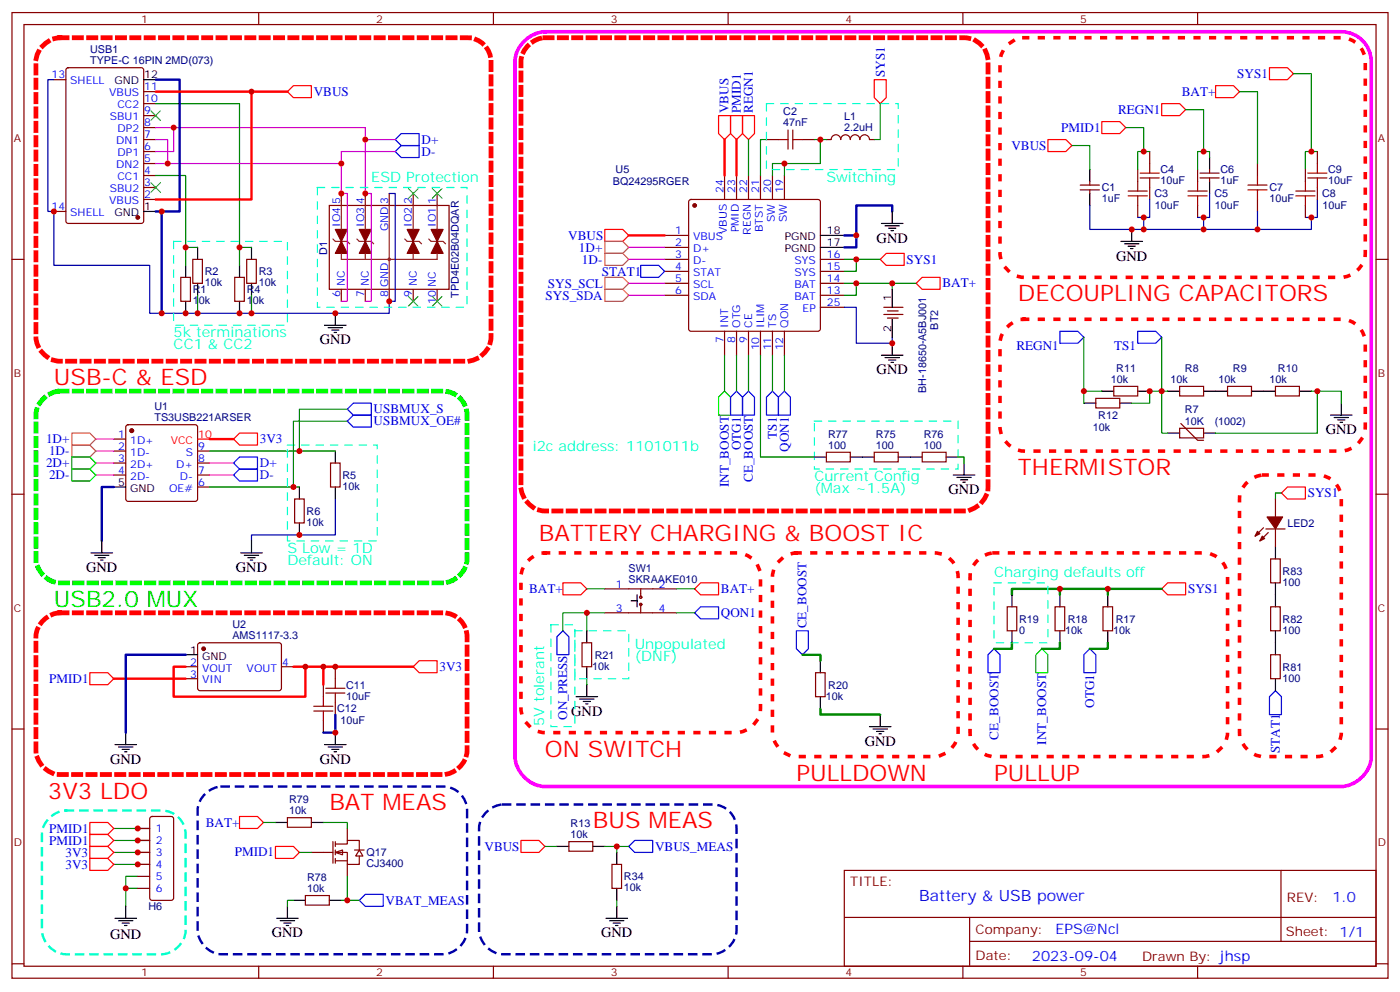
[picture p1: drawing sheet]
<svg xmlns="http://www.w3.org/2000/svg" width="412mm" height="292mm" viewBox="0 0 412 292" stroke-linecap="round" stroke-linejoin="round" font-family="sans-serif">
<g fill="none" stroke="#870000" stroke-width=".35">
<path d="M3.5 3.7h405.4v284.3h-405.4zM7.1 7.2h398.2v277.3h-398.2zM76.2 3.7v3.5M145.3 3.7v3.5M214.5 3.7v3.5M283.6 3.7v3.5M352.8 3.7v3.5M15.9 23.5h3.5M19.6 20.1l.5-.2h21.5l.7 .5v44.7l-.4 .6-21.8 .1-.6-.5-.1-44.7zM42.3 37.6h3.6M42.3 34h3.6M42.3 30.5h3.6"/>
<path d="M42.3 27h3.6M42.3 58.7h3.6M42.3 55.2h3.6M42.3 51.7h3.6M42.3 48.2h3.6M42.3 44.6h3.6M42.3 41.1h3.6M100.5 57v3.5M107.6 57v3.5M114.7 57v3.5M121.7 57v3.5M128.8 57v3.5"/>
<path d="M203.1 58.9l.5-.2h37.3l.5 .2 .3 .5v37.4l-.3 .5-.5 .2h-37.3l-.5-.2-.3-.5v-37.4zM213.4 51.7v7M217 51.7v7M220.5 51.7v7M224 51.7v7M225.8 41.1h3.5M227.5 51.7v7M231.1 51.7v7M236.4 41.1h3.5M243.4 41.1h1.4a1.41 1.41 0 0 1 1.4-1.4 1.41 1.41 0 0 1 1.4 1.4 1.41 1.41 0 0 1 1.5-1.4 1.41 1.41 0 0 1 1.4 1.4 1.41 1.41 0 0 1 1.4-1.4 1.41 1.41 0 0 1 1.4 1.4 1.41 1.41 0 0 1 1.4-1.4 1.41 1.41 0 0 1 1.4 1.4h1.4M318.2 55.9h5.6M318.2 54.5h5.6"/>
<path d="M321 53.4v1.1M321 55.9v1.1M335.1 49.9v3.5M338.7 44.6v3.6M338.7 55.2v3.5M352.8 49.9v3.5M353.5 52.4h5.6M353.5 51h5.6M356.3 49.9v1.1M356.3 52.4v1M370.4 48.2v3.5M370.4 58.7v3.6"/>
<path d="M384.5 49.9v3.5M388.1 44.6v3.6M388.1 55.2v3.5M3.5 76.4h3.6M15.9 62.3h3.5M56.8 76.4h2.8v7h-2.8zM72.7 76.4h2.8v7h-2.8zM97 60.5h35.3v24.7h-35.3zM195.8 76.4h7M195.8 69.3h7M195.8 72.8h7M195.8 79.9h7"/>
<path d="M241.7 76.4h7M241.7 79.9h7M335.1 60.5v3.5M352.8 60.5v3.5M384.5 60.5v3.5M405.3 76.4h3.6M53.3 81.7h2.8v7h-2.8zM69.1 81.7h2.9v7h-2.9zM100.5 85.2v3.5M107.6 85.2v3.5M114.7 85.2v3.5M121.7 85.2v3.5"/>
<path d="M128.8 85.2v3.5M195.8 83.4h7M195.8 87h7M213.4 97.5v7.1M217 97.5v7.1M220.5 97.5v7.1M224 97.5v7.1M227.5 97.5v7.1M231.1 97.5v7.1M241.7 83.4h7M241.7 87h7M241.7 90.5h7"/>
<path d="M260.3 90.5h5.7M260.3 92.6h5.7M261.4 91.5h3.2M261.4 93.7h3.2M322.8 117.3h7v2.8h-7zM328.1 113.8h7v2.8h-7zM347.5 113.8h7v2.8h-7zM361.6 113.8h7.1v2.8h-7.1zM375.7 113.8h7.1v2.8h-7.1zM33.5 129.3h3.5M33.5 132.8h3.5M33.5 136.3h3.5"/>
<path d="M33.5 139.9h3.5M37.3 125.3l.4-.2h19.8l.5 .2 .2 .5v21.1l-.2 .5-.5 .2h-19.8l-.5-.2-.2-.5v-21.1zM58.2 132.8h3.5M58.2 136.3h3.5M58.2 139.9h3.5M97.4 136.3h2.8v7.1h-2.8zM243.4 133.2h7.1v2.8h-7.1zM257.5 133.2h7.1v2.8h-7.1zM271.6 133.2h7.1v2.8h-7.1zM347.5 126.1h7v2.8h-7zM347.8 124.7l5 4.9h1.7M3.5 145.5h3.6"/>
<path d="M58.2 143.4h3.5M86.8 146.9h2.8v7.1h-2.8zM405.3 145.5h3.6M178.2 173.4h21.1M188.7 173.4v2.5M188.7 178v2.4M296.7 178.7h2.8v7h-2.8zM310.8 178.7h2.8v7h-2.8zM324.9 178.7h2.8v7h-2.8zM54.7 196.3h3.5M54.7 199.8h3.5M58.4 189.5l.5-.2h23.6l.4 .7-.1 12.9-.6 .5-23.6-.1-.4-.6v-12.7z"/>
<path d="M82.9 196.3h3.5M98.8 196.3v3.5M171.4 189.3h2.9v7h-2.9zM178.2 180.4h21.1M240.2 198.1h2.9v7h-2.9zM3.5 214.7h3.6M95.2 201.6v3.5M95.2 212.2v3.5M98.8 206.9v3.5M405.3 214.7h3.6M167.6 247.8h7v2.8h-7zM180.3 254.5h2.8v7.1h-2.8z"/>
<path d="M248.7 256.3h156.6v28.2h-156.6zM377.3 256.3v20.9M248.7 270.1h156.5M285.6 277.2h119.6M285.6 270.1v14.2M3.5 283.8h3.6M76.2 284.5v3.5M145.3 284.5v3.5M214.5 284.5v3.5M283.6 284.5v3.5M352.8 284.5v3.5M405.3 283.8h3.6"/>
<circle cx="188.7" cy="178" r=".35"/>
<circle cx="188.7" cy="175.9" r=".35"/>
</g>
<g fill="#870000" stroke="#870000" stroke-width=".35">
<path d="M127 67.6h3.5l-1.7 3.5z"/>
<path d="M128.8 71.1l1.7 3.5h-3.5z"/>
<path d="M119.9 67.6h3.6l-1.8 3.5z"/>
<path d="M121.7 71.1l1.8 3.5h-3.6z"/>
<path d="M105.8 67.6h3.6l-1.8 3.5z"/>
<path d="M107.6 71.1l1.8 3.5h-3.6z"/>
<path d="M98.8 67.6h3.5l-1.8 3.5z"/>
<path d="M100.5 71.1l1.8 3.5h-3.5z"/>
<circle cx="204.6" cy="60.5" r=".53"/>
<circle cx="60" cy="191" r=".53"/>
<circle cx="40.6" cy="64" r=".53"/>
<circle cx="38.8" cy="126.8" r=".53"/>
</g>
<g fill="none" stroke="#000" stroke-width=".35">
<path d="M42.3 23.5h3.6M321 49.9v3.5M321 57v3.5M356.3 46.4v3.5M356.3 53.4v3.6M42.3 62.3h3.6M54.7 78.1v3.6M58.2 72.8v3.6M70.6 78.1v3.6M74.1 72.8v3.6M241.7 72.8h7M241.7 69.3h7"/>
<path d="M259.6 65.8h6.4M260.7 66.5h4.2M261.8 67.2h2.1M262.5 67.9h.7M262.8 62.3v3.5M330.2 71.1h6.3M331.3 71.8h4.2M332.3 72.5h2.1M333 73.2h.7M333.4 67.6v3.5M54.7 88.7v3.6M58.2 83.4v3.6"/>
<path d="M70.6 88.7v3.6M74.1 83.4v3.6M95.6 95.8h6.4M96.7 96.5h4.2M97.7 97.2h2.1M98.4 97.9h.7M98.8 92.3v3.5M262.8 85.2v5.3M262.8 94v5.3M259.6 104.6h6.4M260.7 105.3h4.2M261.8 106h2.1"/>
<path d="M262.5 106.7h.7M262.8 101.1v3.5M319.3 118.7h3.5M324.6 115.2h3.5M329.8 118.7h3.6M335.1 115.2h3.6M344 115.2h3.5M354.5 115.2h7.1M368.7 115.2h7M382.8 115.2h3.5M395.1 118.7v3.5M98.8 132.8v3.5"/>
<path d="M239.9 134.6h3.5M250.5 134.6h7M264.6 134.6h7M278.7 134.6h3.5M280.8 139.9h6.4M284 136.3v3.6M344 127.5h3.5M354.5 127.5h3.6M391.9 122.2h6.4M393 122.9h4.2M394.1 123.6h2.1M394.8 124.4h.7"/>
<path d="M30 159.3v3.5M33.5 143.4h3.5M74.1 159.3v3.5M88.2 143.4v3.5M88.2 154v3.5M98.8 143.4v3.5M281.9 140.6h4.2M282.9 141.3h2.1M283.6 142h.7M26.8 162.8h6.4M27.9 163.5h4.2M28.9 164.2h2.1"/>
<path d="M29.6 164.9h.7M70.9 162.8h6.4M72 163.5h4.2M73 164.2h2.1M73.7 164.9h.7M185.9 176.9h1.8M187.7 175.2v3.5M298.1 175.2v3.5M312.2 175.2v3.5M326.3 175.2v3.5M54.7 192.8h3.5M172.9 185.7v3.6"/>
<path d="M172.9 196.3v3.5M241.7 194.6v3.5M298.1 185.7v3.6M312.2 185.7v3.6M326.3 185.7v3.6M33.9 219.3h6.3M34.9 220h4.3M37 215.7v3.6M95.6 219.3h6.4M96.7 220h4.2M98.8 215.7v3.6M169.7 205.1h6.3"/>
<path d="M170.7 205.8h4.3M171.8 206.6h2.1M172.5 207.3h.7M172.9 201.6v3.5M241.7 205.1v3.6M256.1 214h6.4M257.2 214.7h4.2M258.2 215.4h2.1M258.9 216.1h.7M259.3 210.4v3.6M36 220.7h2.1M36.7 221.4h.7"/>
<path d="M97.7 220.7h2.1M98.4 221.4h.7M164 249.2h3.6M174.6 249.2h3.6M181.7 251v3.5M178.5 270.4h6.4M179.6 271.1h4.2M180.6 271.8h2.1M181.3 272.5h.7M181.7 261.6v3.5M181.7 266.9v3.5"/>
</g>
<g fill="none" stroke="#f00" stroke-width=".35">
<path d="M373.9 19.9h5.3l1.8 1.8-1.8 1.8h-5.3zM86.4 25.2h5.3v3.6h-5.3l-1.7-1.8zM211.7 34h3.5v5.3l-1.8 1.8-1.7-1.8zM215.2 34h3.5v5.3l-1.7 1.8-1.8-1.8zM218.7 34h3.5v5.3l-1.7 1.8-1.8-1.8zM257.5 23.5h3.6v5.3l-1.8 1.7-1.8-1.7zM324.6 35.8h5.2l1.8 1.8-1.8 1.7h-5.2zM342.2 30.5h5.3l1.7 1.8-1.7 1.7h-5.3zM358.1 25.2h5.3l1.7 1.8-1.7 1.8h-5.3zM308.7 41.1h5.3l1.7 1.8-1.7 1.7h-5.3zM178.2 67.6h5.2l1.8 1.7-1.8 1.8h-5.2zM259.3 76.4l1.8-1.8h5.2v3.5h-5.2z"/>
<path d="M269.9 83.4l1.7-1.7h5.3v3.5h-5.3zM58.2 129.3h3.5M68.8 129.3l1.8-1.8h5.2v3.6h-5.2zM165.8 171.6h5.3l1.8 1.8-1.8 1.8h-5.3zM204.6 173.4l1.8-1.8h5.3v3.6h-5.3zM342.2 173.4l1.8-1.8h5.2v3.6h-5.2zM26.5 198.1h5.2l1.8 1.7-1.8 1.8h-5.2zM121.7 196.3l1.8-1.7h5.3v3.5h-5.3zM153.5 247.5h5.2l1.8 1.7-1.8 1.8h-5.2z"/>
</g>
<g fill="none" stroke="#8c2424" stroke-width=".35">
<path d="M98.1 70.4l.7 .7h3.5l.7 .7M100.5 74.6v1.8h28.3v-1.8M100.5 60.5v7.1M105.1 70.4l.7 .7h3.6l.7 .7M107.6 60.5v7.1M107.6 74.6v1.8M114.7 60.5v24.7M119.2 70.4l.7 .7h3.6l.7 .7M121.7 60.5v7.1M121.7 74.6v1.8M126.3 70.4l.7 .7h3.5l.7 .7M128.8 60.5v7.1"/>
<circle cx="114.7" cy="76.4" r=".35"/>
</g>
<g fill="none" stroke="#c0c" stroke-width=".35">
<path d="M45.9 37.6h5.3v7h-5.3M51.2 37.6h56.4v19.4h1.8v31.7h-1.8M45.9 41.1h3.5v7.1h-3.5M49.4 48.2h51.1v8.8h1.8v31.7h-1.8M107.6 41.1h8.8M116.4 44.6h-15.9v3.6M185.2 72.8h10.6M185.2 76.4h10.6M185.2 83.4h10.6M185.2 87h10.6M28.2 136.3h5.3M28.2 139.9h5.3"/>
<path d="M28.2 129.3h5.3M28.2 132.8h5.3M61.7 136.3h7.1M61.7 139.9h7.1"/>
</g>
<path d="M44.4 32.6l2.9 2.9M47.3 32.6l-2.9 2.9M44.4 53.8l2.9 2.8M47.3 53.8l-2.9 2.8M120.3 55.6l2.8 2.8M123.1 55.6l-2.8 2.8M127.4 55.6l2.8 2.8M130.2 55.6l-2.8 2.8M120.3 87.3l2.8 2.8M123.1 87.3l-2.8 2.8M127.4 87.3l2.8 2.8M130.2 87.3l-2.8 2.8" fill="none" stroke="#3c3" stroke-width=".35"/>
<g fill="none" stroke="#008700" stroke-width=".35">
<path d="M45.9 30.5h24.7v42.3M259.3 30.5v10.6h-1.8M331.6 37.6h5.3v7M349.2 32.3h5.3v12.3M365.1 27h5.3v21.2M381 21.7h5.3v22.9M45.9 51.7h8.8v21.1M220.5 41.1v10.6M225.8 41.1h-1.8v10.6M231.1 48.2v3.5M239.9 41.1h1.8v7.1h-14.2v3.5M241.7 41.1h1.7"/>
<path d="M315.7 42.9h5.3v7M338.7 44.6h-3.6v5.3M356.3 46.4v-1.8h-3.5v5.3M388.1 44.6h-3.6v5.3M58.2 72.8h-3.5v5.3M74.1 72.8h-3.5v5.3M248.7 76.4h10.6M252.2 76.4v3.5h-3.5M58.2 87v5.3M74.1 87v5.3M248.7 83.4h14.1v1.8M252.2 83.4v3.6h-3.5"/>
<path d="M262.8 83.4h7.1M319.3 99.3v15.9M342.2 99.3v15.9h-3.5v3.5h-5.3M213.4 104.6v10.6M217 104.6v10.6M220.5 104.6v10.6M224 104.6v30h15.9M227.5 104.6v10.6M231.1 104.6v10.6M324.6 115.2h-5.3v3.5M344 115.2h-1.8v12.3h1.8M386.3 115.2h1.8v12.3h-30"/>
<path d="M388.1 115.2h7v3.5M61.7 132.8h37.1M102.3 124h-15.9v19.4M102.3 120.5h-14.1v12.3M282.2 134.6h1.8v1.7M61.7 143.4h26.5M172.9 173.4h5.3M199.3 173.4h5.3M172.9 180.4h-7.1v5.3M172.9 199.8v1.8M178.2 180.4h-5.3v5.3M199.3 180.4h5.3"/>
<path d="M160.5 249.2h3.5M178.2 249.2h3.5v1.8M181.7 249.2h3.5M181.7 265.1v1.8"/>
</g>
<path d="M15.9 23.5h-1.8v38.8h1.8v15.8h28.2v14.2h70.6v-3.6h1.7v-31.7h-1.7M338.7 58.7v5.3h-3.6M356.3 57v7h-3.5M388.1 58.7v5.3h-3.6M321 60.5v7.1h15.9v-3.6M354.5 64v3.6h-17.6M370.4 62.3v5.3h-15.9M386.3 64v3.6h-15.9M248.7 90.5h3.5v10.6h10.6v-1.8M98.8 146.9v10.6h-24.7v1.8" fill="none" stroke="#009" stroke-width=".35"/>
<path d="M45.9 23.5h7v38.8h-7M47.6 62.3v30M252.2 69.3v3.5h-3.5M262.8 62.3v-1.8h-10.6v8.8h-3.5M33.5 143.4h-3.5v15.9M54.7 192.8h-17.7v22.9M98.8 210.4v5.3h-3.6" fill="none" stroke="#009" stroke-width=".71"/>
<path d="M45.9 27h38.8M74.1 27v31.7h-28.2M213.4 41.1v10.6M217 41.1v10.6M185.2 69.3h10.6M61.7 129.3h7.1M33.5 199.8h21.2M54.7 196.3h-3.5v8.8h38.8v-8.8M86.4 196.3h35.3M95.2 196.3v5.3" fill="none" stroke="#f00" stroke-width=".71"/>
<path d="M225.8 30.5h38.8v19.4h-38.8zM93.5 55.2h44.1v35.3h-44.1zM51.2 71.1h33.5v24.7h-33.5zM84.7 131.1h26.4v28.2h-26.4zM239.9 124h42.3v14.1h-42.3zM292.8 171.6h15.9v17.7h-15.9z" fill="none" stroke="#0ff" stroke-width=".35" stroke-dasharray="2.1 2.1"/>
<g fill="none" stroke="#00f" stroke-width=".35">
<path d="M116.4 44.6l1.8-1.7h5.3v3.5h-5.3zM116.4 41.1l1.8-1.8h5.3v3.6h-5.3zM312.2 97.5h5.3l1.8 1.8-1.8 1.8h-5.3zM335.1 97.5h5.3l1.8 1.8-1.8 1.8h-5.3zM217 115.2l1.7 1.7v5.3h-3.5v-5.3zM220.5 115.2l1.7 1.7v5.3h-3.5v-5.3zM227.5 115.2l1.8 1.7v5.3h-3.5v-5.3zM231.1 115.2l1.7 1.7v5.3h-3.5v-5.3zM68.8 136.3l1.8-1.7h5.2v3.5h-5.2zM68.8 139.9l1.8-1.8h5.2v3.5h-5.2zM102.3 124l1.8-1.8h5.3v3.6h-5.3zM102.3 120.5l1.8-1.8h5.3v3.5h-5.3z"/>
<path d="M165.8 185.7l1.8 1.8v5.3h-3.6v-5.3zM204.6 180.4l1.8-1.7h5.3v3.5h-5.3zM234.6 185.7h3.5v5.3l-1.7 1.8-1.8-1.8zM291 192.8l1.8-1.8 1.8 1.8v5.3h-3.6zM321 191l1.8 1.8v5.3h-3.5v-5.3zM185.2 249.2l1.8-1.7h5.3v3.5h-5.3z"/>
</g>
<path d="M178.2 71.1h5.2l1.8 1.7-1.8 1.8h-5.2zM178.2 74.6h5.2l1.8 1.8-1.8 1.7h-5.2zM178.2 81.7h5.2l1.8 1.7-1.8 1.8h-5.2zM178.2 85.2h5.2l1.8 1.8-1.8 1.7h-5.2zM21.2 127.5h5.3l1.7 1.8-1.7 1.8h-5.3zM21.2 131.1h5.3l1.7 1.7-1.7 1.8h-5.3z" fill="none" stroke="#c90" stroke-width=".35"/>
<path d="M21.2 134.6h5.3l1.7 1.7-1.7 1.8h-5.3zM21.2 138.1h5.3l1.7 1.8-1.7 1.7h-5.3z" fill="none" stroke="#0c0" stroke-width=".35"/>
<path d="M17.6 11.1h120a7.1 7.1 0 0 1 7 7.1v81.1a7.6 7.6 0 0 1-7 7.1h-120a7.6 7.6 0 0 1-7-7.1v-81.1a7.6 7.6 0 0 1 7-7.1M160.5 11.1h123.5a7.1 7.1 0 0 1 7 7.1v125.2a7.6 7.6 0 0 1-7 7.1h-123.5a7.6 7.6 0 0 1-7-7.1v-125.2a7.6 7.6 0 0 1 7-7.1M17.6 180.4h112.9a7.1 7.1 0 0 1 7.1 7.1v33.5a7.6 7.6 0 0 1-7.1 7.1h-112.9a7.6 7.6 0 0 1-7-7.1v-33.5a7.6 7.6 0 0 1 7-7.1" fill="none" stroke="#f00" stroke-width="1.4" stroke-dasharray="2.1 2.1"/>
<path d="M17.6 115.2h112.9a7.1 7.1 0 0 1 7.1 7v42.4a7.6 7.6 0 0 1-7.1 7h-112.9a7.6 7.6 0 0 1-7-7v-42.4a7.6 7.6 0 0 1 7-7" fill="none" stroke="#0f0" stroke-width="1.4" stroke-dasharray="2.1 2.1"/>
<g fill="none" stroke="#a10000" stroke-width=".35">
<path d="M232.1 38.3v5.6M233.5 38.3v5.6M229.3 41.1h2.8M233.5 41.1h2.9M332.3 57.7h5.7M332.3 56.3h5.7M335.1 53.4v2.9M335.1 57.7v2.8M335.8 52.4h5.7M335.8 51h5.7M338.7 48.2v2.8M338.7 52.4v2.8"/>
<path d="M350 57.7h5.6M350 56.3h5.6M352.8 53.4v2.9M352.8 57.7v2.8M367.6 55.9h5.6M367.6 54.5h5.6M370.4 51.7v2.8M370.4 55.9v2.8M381.7 57.7h5.6M381.7 56.3h5.6M384.5 53.4v2.9M384.5 57.7v2.8"/>
<path d="M385.2 52.4h5.7M385.2 51h5.7M388.1 48.2v2.8M388.1 52.4v2.8M98.8 199.8v2.9M92.4 209.4h5.7M92.4 208h5.7M95.2 205.1v2.9M95.2 209.4v2.8M96 204.1h5.6M96 202.7h5.6M98.8 204.1v2.8"/>
</g>
<path d="M213.4 115.2l1.8 1.7v5.3h-3.5v-5.3zM306.9 191l1.8 1.8v5.3h-3.5v-5.3z" fill="none" stroke="#0f0" stroke-width=".35"/>
<path d="M301.6 11.1h93.5a7.1 7.1 0 0 1 7.1 7.1v56.4a7.6 7.6 0 0 1-7.1 7.1h-93.5a7.6 7.6 0 0 1-7-7.1v-56.4a7.6 7.6 0 0 1 7-7.1M301.6 94h93.5a7.1 7.1 0 0 1 7.1 7.1v24.7a7.6 7.6 0 0 1-7.1 7h-93.5a7.6 7.6 0 0 1-7-7v-24.7a7.6 7.6 0 0 1 7-7.1M160.5 162.8h56.5a7.1 7.1 0 0 1 7 7.1v38.8a7.6 7.6 0 0 1-7 7h-56.5a7.6 7.6 0 0 1-7-7v-38.8a7.6 7.6 0 0 1 7-7.1M234.6 162.8h40.6a7.1 7.1 0 0 1 7 7.1v45.8a7.6 7.6 0 0 1-7 7.1h-40.6a7.6 7.6 0 0 1-7.1-7.1v-45.8a7.6 7.6 0 0 1 7.1-7.1M292.8 162.8h61.7a7.1 7.1 0 0 1 7.1 7.1v45.8a7.6 7.6 0 0 1-7.1 7.1h-61.7a7.6 7.6 0 0 1-7-7.1v-45.8a7.6 7.6 0 0 1 7-7.1" fill="none" stroke="#f00" stroke-width="1.1" stroke-dasharray="1.1 3.5"/>
<path d="M312.2 173.4h-14.1v1.8M326.3 173.4h-14.1v1.8M342.2 173.4h-15.9v1.8M236.4 192.8h5.3v1.8M298.1 189.3v1.7h-5.3M312.2 189.3v1.7h-5.3M326.3 189.3v1.7h-5.3M241.7 208.7v1.7h17.6" fill="none" stroke="#008700" stroke-width=".71"/>
<path d="M154.6 11.9a9.1 9.1 0 0 1 5.9-2.6h234.6a8.8 8.8 0 0 1 8.8 8.9v204.6a9.5 9.5 0 0 1-8.8 8.8h-234.6a9.5 9.5 0 0 1-8.8-8.8v-204.6a8.7 8.7 0 0 1 2.9-6.3z" fill="none" stroke="#f0f" stroke-width="1.1"/>
<g fill="#fff" stroke="#870000" stroke-width=".35">
<path d="M98.8 251l2.1-.7v1.4z"/>
<path d="M105.8 250.3l1.1 1.8h-2.1z"/>
</g>
<g fill="none" stroke="#870000" stroke-width=".35">
<path d="M372.2 155.4l-2.5 2.5M372.9 155.8h5.6M373.6 156.8l-2.5 2.5M375.7 146.9v5.3M375.7 155.8v5.2M374.3 178.7h2.8v7h-2.8zM374.3 164.6h2.8v7h-2.8zM374.3 192.8h2.8v7h-2.8zM40.6 251h3.5M40.6 243.9h3.5M40.6 247.5h3.5M40.6 254.5h3.5"/>
<path d="M40.6 258.1h3.5M44.3 240.6l.5-.2h5.6l.7 .4 .1 23.6-.5 .7h-5.9l-.6-.4-.1-23.6zM84.7 240.8h7v2.8h-7zM91.7 251h6.4M98.1 247.8v6.4M98.8 248.5h3.5v-1h3.5v2.8M98.8 251h3.5v3.5h3.5v-2.4M98.8 253.5h3.5M98.8 247.8v1.4M98.8 250.3v1.4M98.8 252.8v1.4M102.3 243.9v3.6"/>
<path d="M102.3 254.5v3.6M104.4 250.3h2.8M40.6 261.6h3.5M90 263.7h7v2.8h-7z"/>
</g>
<g fill="none" stroke="#000" stroke-width=".35">
<path d="M375.7 161v3.6M375.7 171.6v7.1M375.7 185.7v7.1M375.7 199.8v3.6M81.1 242.2h3.6M91.7 242.2h3.5M33.9 270.4h6.3M34.9 271.1h4.3M36 271.8h2.1M36.7 272.5h.7M37 266.9v3.5M81.5 270.4h6.3"/>
<path d="M82.5 271.1h4.3M83.6 271.8h2.1M84.3 272.5h.7M84.7 266.9v3.5M86.4 265.1h3.6M97 265.1h3.5"/>
</g>
<g fill="none" stroke="#008700" stroke-width=".35">
<path d="M377.5 145.2h-1.8v1.7M33.5 251h10.6M33.5 243.9h10.6M33.5 247.5h10.6M33.5 254.5h10.6M40.6 258.1h-3.6v8.8M77.6 242.2h3.5M88.2 251h3.5M95.2 242.2h7.1v1.7M102.3 258.1v7h-1.8M37 261.6h3.6M86.4 265.1h-1.7v1.8"/>
<path d="M102.3 265.1h3.5"/>
</g>
<path d="M377.5 145.2l1.7-1.8h5.3v3.5h-5.3zM26.5 252.8h5.2l1.8 1.7-1.8 1.8h-5.2zM26.5 249.2h5.2l1.8 1.8-1.8 1.8h-5.2zM26.5 245.7h5.2l1.8 1.8-1.8 1.7h-5.2zM26.5 242.2h5.2l1.8 1.7-1.8 1.8h-5.2zM70.6 240.4h5.2l1.8 1.8-1.8 1.7h-5.2zM81.1 249.2h5.3l1.8 1.8-1.8 1.8h-5.3z" fill="none" stroke="#f00" stroke-width=".35"/>
<path d="M188.7 78.1h5.3l1.8 1.8-1.8 1.8h-5.3zM375.7 203.4l1.8 1.7v5.3h-3.6v-5.3zM105.8 265.1l1.8-1.8h5.3v3.6h-5.3z" fill="none" stroke="#00f" stroke-width=".35"/>
<path d="M162.3 184h7v30h-7zM169.3 185.7h15.9v14.1h-15.9z" fill="none" stroke="#0ff" stroke-width=".35" stroke-dasharray="2.1 2.1"/>
<path d="M65.3 231.6h65.2a7.1 7.1 0 0 1 7.1 7.1v35.2a7.6 7.6 0 0 1-7.1 7.1h-65.2a7.6 7.6 0 0 1-7.1-7.1v-35.2a7.6 7.6 0 0 1 7.1-7.1M148.2 236.9h61.7a7.1 7.1 0 0 1 7.1 7v30a7.6 7.6 0 0 1-7.1 7.1h-61.7a7.6 7.6 0 0 1-7.1-7.1v-30a7.6 7.6 0 0 1 7.1-7" fill="none" stroke="#009" stroke-width=".71" stroke-dasharray="2.1 2.1"/>
<path d="M372.2 139.9h15.9a7.1 7.1 0 0 1 7 7v68.8a7.6 7.6 0 0 1-7 7.1h-15.9a7.6 7.6 0 0 1-7.1-7.1v-68.8a7.6 7.6 0 0 1 7.1-7" fill="none" stroke="#f00" stroke-width="1.1" stroke-dasharray="1.1 3.5"/>
<g fill="#870000" stroke="#870000" stroke-width=".35">
<path d="M371.8 157.9l.7 .7-1.4 .7z"/>
<path d="M370.4 156.5l.7 .7-1.4 .7z"/>
<path d="M373.2 152.2h4.6l-2.1 3.6z"/>
</g>
<path d="M19.4 238.7h28.2a7.1 7.1 0 0 1 7.1 7v28.2a7.6 7.6 0 0 1-7.1 7.1h-28.2a7.6 7.6 0 0 1-7.1-7.1v-28.2a7.6 7.6 0 0 1 7.1-7" fill="none" stroke="#0ff" stroke-width=".71" stroke-dasharray="2.1 2.1"/>
<g fill="#c00">
<circle cx="54.7" cy="72.8" r=".88"/>
<circle cx="70.6" cy="72.8" r=".88"/>
<circle cx="15.9" cy="62.3" r=".88"/>
<circle cx="54.7" cy="92.3" r=".88"/>
<circle cx="70.6" cy="92.3" r=".88"/>
<circle cx="58.2" cy="92.3" r=".88"/>
<circle cx="74.1" cy="92.3" r=".88"/>
<circle cx="74.1" cy="27" r=".88"/>
<circle cx="98.8" cy="92.3" r=".88"/>
<circle cx="49.4" cy="48.2" r=".88"/>
<circle cx="51.2" cy="37.6" r=".88"/>
<circle cx="47.6" cy="92.3" r=".88"/>
<circle cx="47.6" cy="62.3" r=".88"/>
<circle cx="107.6" cy="57" r=".88"/>
<circle cx="100.5" cy="57" r=".88"/>
<circle cx="107.6" cy="41.1" r=".88"/>
<circle cx="100.5" cy="48.2" r=".88"/>
<circle cx="114.7" cy="88.7" r=".88"/>
<circle cx="88.2" cy="157.5" r=".88"/>
<circle cx="86.4" cy="143.4" r=".88"/>
<circle cx="88.2" cy="132.8" r=".88"/>
<circle cx="342.2" cy="115.2" r=".88"/>
<circle cx="338.7" cy="115.2" r=".88"/>
<circle cx="319.3" cy="115.2" r=".88"/>
<circle cx="252.2" cy="76.4" r=".88"/>
<circle cx="252.2" cy="69.3" r=".88"/>
<circle cx="336.9" cy="64" r=".88"/>
<circle cx="333.4" cy="67.6" r=".88"/>
<circle cx="336.9" cy="44.6" r=".88"/>
<circle cx="336.9" cy="67.6" r=".88"/>
<circle cx="354.5" cy="64" r=".88"/>
<circle cx="354.5" cy="44.6" r=".88"/>
<circle cx="252.2" cy="83.4" r=".88"/>
<circle cx="354.5" cy="67.6" r=".88"/>
<circle cx="262.8" cy="83.4" r=".88"/>
<circle cx="262.8" cy="101.1" r=".88"/>
<circle cx="370.4" cy="67.6" r=".88"/>
<circle cx="386.3" cy="64" r=".88"/>
<circle cx="386.3" cy="44.6" r=".88"/>
<circle cx="231.1" cy="48.2" r=".88"/>
<circle cx="241.7" cy="41.1" r=".88"/>
<circle cx="388.1" cy="115.2" r=".88"/>
<circle cx="326.3" cy="173.4" r=".88"/>
<circle cx="312.2" cy="173.4" r=".88"/>
<circle cx="172.9" cy="180.4" r=".88"/>
<circle cx="98.8" cy="196.3" r=".88"/>
<circle cx="95.3" cy="196.3" r=".88"/>
<circle cx="90" cy="196.3" r=".88"/>
<circle cx="98.8" cy="215.7" r=".88"/>
<circle cx="102.3" cy="265.1" r=".88"/>
<circle cx="181.7" cy="249.2" r=".88"/>
<circle cx="37" cy="261.6" r=".88"/>
<circle cx="40.6" cy="254.5" r=".88"/>
<circle cx="40.6" cy="251" r=".88"/>
<circle cx="40.6" cy="247.5" r=".88"/>
<circle cx="40.6" cy="243.9" r=".88"/>
</g>
<g font-size="6.7" fill="#f00">
<text x="299.9" y="88.7">DECOUPLING CAPACITORS</text>
<text x="15.9" y="113.4">USB-C &amp; ESD</text>
<text x="299.9" y="139.9">THERMISTOR</text>
<text x="158.7" y="159.3">BATTERY CHARGING &amp; BOOST IC</text>
<text x="160.5" y="222.8">ON SWITCH</text>
<text x="234.6" y="229.8">PULLDOWN</text>
<text x="292.8" y="229.8">PULLUP</text>
<text x="14.1" y="235.1">3V3 LDO</text>
<text x="97" y="238.7">BAT MEAS</text>
<text x="174.6" y="243.9">BUS MEAS</text>
</g>
<text font-size="6.7" fill="#0f0" x="15.9" y="178.7">USB2.0 MUX</text>
<text font-size="4.6" fill="#00f" x="270.8" y="265.3">Battery &amp; USB power</text>
<g font-size="4.2" fill="#0ff">
<text x="109.4" y="53.4">ESD Protection</text>
<text x="243.4" y="53.4">Switching</text>
<text x="51.2" y="99.3">5k terminations</text>
<text x="51.2" y="102.8">CC1 &amp; CC2</text>
<text x="157" y="132.8">i2c address: 1101011b</text>
<text x="239.9" y="141.6">Current Config</text>
<text x="239.9" y="145.2">(Max ~1.5A)</text>
<text x="84.7" y="162.8">S Low = 1D</text>
<text x="84.7" y="166.3">Default: ON</text>
<text x="292.8" y="169.9">Charging defaults off</text>
<text x="187" y="191">Unpopulated</text>
<text x="187" y="194.6">(DNF)</text>
<text x="160.2" y="213.7" transform="rotate(-90 160.2 213.7)">5V tolerant</text>
</g>
<g font-size="4.2">
<text x="258.2" y="71.4">GND</text>
<text x="328.8" y="76.7">GND</text>
<text x="94.2" y="101.4">GND</text>
<text x="258.2" y="110.2">GND</text>
<text x="390.5" y="127.9">GND</text>
<text x="279.4" y="145.5">GND</text>
<text x="25.4" y="168.5">GND</text>
<text x="69.5" y="168.5">GND</text>
<text x="168.3" y="210.8">GND</text>
<text x="254.7" y="219.6">GND</text>
<text x="32.5" y="224.9">GND</text>
<text x="94.2" y="224.9">GND</text>
<text x="32.5" y="276.6">GND</text>
<text x="80.1" y="276">GND</text>
<text x="177.1" y="276">GND</text>
</g>
<g font-size="4.2" fill="#00f">
<text x="392.5" y="265.6">1.0</text>
<text x="310.9" y="275.1">EPS@Ncl</text>
<text x="304" y="282.9">2023-09-04</text>
</g>
<g font-size="3.9" fill="#00f">
<text x="260.6" y="22.8" transform="rotate(-90 260.6 22.8)">SYS1</text>
<text x="364.5" y="22.9">SYS1</text>
<text x="92.4" y="28.2">VBUS</text>
<text x="348.1" y="28.3">BAT+</text>
<text x="214.6" y="33.3" transform="rotate(-90 214.6 33.3)">VBUS</text>
<text x="218.3" y="33.3" transform="rotate(-90 218.3 33.3)">PMID1</text>
<text x="221.8" y="33.3" transform="rotate(-90 221.8 33.3)">REGN1</text>
<text x="329.4" y="33.4">REGN1</text>
<text x="312.6" y="38.7">PMID1</text>
<text x="124.2" y="45.8">D-</text>
<text x="124.2" y="42.3">D+</text>
<text x="297.9" y="44.2">VBUS</text>
<text x="167.4" y="70.7">VBUS</text>
<text x="170.5" y="74.1">1D+</text>
<text x="171.4" y="77.6">1D-</text>
<text x="267.1" y="77.7">SYS1</text>
<text x="177.3" y="81.2">STAT1</text>
<text x="160.7" y="88.3">SYS_SDA</text>
<text x="161.4" y="84.7">SYS_SCL</text>
<text x="277.6" y="84.6">BAT+</text>
<text x="299.4" y="103">REGN1</text>
<text x="328.2" y="103">TS1</text>
<text x="110.1" y="125.2">USBMUX_OE#</text>
<text x="110.1" y="121.7">USBMUX_S</text>
<text x="13.6" y="130.6">1D+</text>
<text x="76.6" y="130.5">3V3</text>
<text x="228.8" y="129.2" transform="rotate(-90 228.8 129.2)">TS1</text>
<text x="13.6" y="137.6">2D+</text>
<text x="14.4" y="134.1">1D-</text>
<text x="76.6" y="137.5">D+</text>
<text x="218.2" y="132.6" transform="rotate(-90 218.2 132.6)">OTG1</text>
<text x="232.4" y="133" transform="rotate(-90 232.4 133)">QON1</text>
<text x="14.4" y="141.1">2D-</text>
<text x="76.6" y="141.1">D-</text>
<text x="214.7" y="143.4" transform="rotate(-90 214.7 143.4)">INT_BOOST</text>
<text x="221.8" y="142" transform="rotate(-90 221.8 142)">CE_BOOST</text>
<text x="385.2" y="146.5">SYS1</text>
<text x="155.9" y="174.7">BAT+</text>
<text x="212.4" y="174.6">BAT+</text>
<text x="350" y="174.7">SYS1</text>
<text x="212.4" y="181.6">QON1</text>
<text x="237.5" y="185" transform="rotate(-90 237.5 185)">CE_BOOST</text>
<text x="129.5" y="197.5">3V3</text>
<text x="14.5" y="201">PMID1</text>
<text x="322.3" y="208.4" transform="rotate(-90 322.3 208.4)">OTG1</text>
<text x="167.1" y="211.9" transform="rotate(-90 167.1 211.9)">ON_PRESS</text>
<text x="294.1" y="217.8" transform="rotate(-90 294.1 217.8)">CE_BOOST</text>
<text x="308.2" y="219.3" transform="rotate(-90 308.2 219.3)">INT_BOOST</text>
<text x="377" y="221.7" transform="rotate(-90 377 221.7)">STAT1</text>
<text x="14.5" y="245.2">PMID1</text>
<text x="60.6" y="243.5">BAT+</text>
<text x="14.5" y="248.8">PMID1</text>
<text x="142.7" y="250.6">VBUS</text>
<text x="193" y="250.4">VBUS_MEAS</text>
<text x="19.3" y="255.8">3V3</text>
<text x="19.3" y="252.3">3V3</text>
<text x="69.1" y="252.2">PMID1</text>
<text x="113.6" y="266.4">VBAT_MEAS</text>
</g>
<g font-size="3.9" fill="#800">
<text x="250.5" y="260.9">TITLE:</text>
<text x="379.1" y="265.6">REV:</text>
<text x="287.4" y="275.1">Company:</text>
<text x="378.7" y="275.7">Sheet: 1/1</text>
<text x="287.4" y="282.8">Date:</text>
<text x="336.4" y="282.8">Drawn By: jhsp</text>
</g>
<g font-size="3.2" fill="#800">
<text x="41.6" y="6.7">1</text>
<text x="110.8" y="6.7">2</text>
<text x="179.9" y="6.7">3</text>
<text x="249.1" y="6.7">4</text>
<text x="318.2" y="6.7">5</text>
<text x="4.1" y="41.8">A</text>
<text x="405.9" y="41.8">A</text>
<text x="4.1" y="110.9">B</text>
<text x="405.9" y="110.9">B</text>
<text x="4.1" y="180.1">C</text>
<text x="405.9" y="180.1">C</text>
<text x="4.1" y="249.2">D</text>
<text x="405.9" y="249.2">D</text>
<text x="41.6" y="287.5">1</text>
<text x="110.8" y="287.5">2</text>
<text x="179.9" y="287.5">3</text>
<text x="249.1" y="287.5">4</text>
<text x="318.2" y="287.5">5</text>
</g>
<g font-size="3.2" fill="#000080">
<text x="26.6" y="15.6">USB1</text>
<text x="26.6" y="18.9">TYPE-C 16PIN 2MD(073)</text>
<text x="230.7" y="34">C2</text>
<text x="248.6" y="35.4">L1</text>
<text x="230.7" y="37.2">47nF</text>
<text x="248.6" y="38.6">2.2uH</text>
<text x="181.3" y="51">U5</text>
<text x="341.9" y="51.1">C4</text>
<text x="359.5" y="51.1">C6</text>
<text x="391.2" y="51.1">C9</text>
<text x="180.5" y="54.6">BQ24295RGER</text>
<text x="324.6" y="59.6">1uF</text>
<text x="324.6" y="56.3">C1</text>
<text x="340.1" y="58.1">C3</text>
<text x="341.9" y="54.3">10uF</text>
<text x="357.7" y="58.1">C5</text>
<text x="359.5" y="54.3">1uF</text>
<text x="373.9" y="59.6">10uF</text>
<text x="373.9" y="56.3">C7</text>
<text x="389.5" y="58.1">C8</text>
<text x="391.2" y="54.3">10uF</text>
<text x="340.2" y="61.6">10uF</text>
<text x="357.8" y="61.6">10uF</text>
<text x="389.6" y="61.6">10uF</text>
<text x="96.4" y="75" transform="rotate(-90 96.4 75)">D1</text>
<text x="60.3" y="81.1">R2</text>
<text x="76.2" y="81.1">R3</text>
<text x="56.8" y="89.5">10k</text>
<text x="56.8" y="86.3">R1</text>
<text x="60.3" y="84.2">10k</text>
<text x="72.7" y="89.5">10k</text>
<text x="72.7" y="86.3">R4</text>
<text x="76.2" y="84.2">10k</text>
<text x="135.2" y="87.7" transform="rotate(-90 135.2 87.7)">TPD4E02B04DQAR</text>
<text x="276.3" y="97" transform="rotate(-90 276.3 97)">BT2</text>
<text x="327.2" y="112.8">10k</text>
<text x="328.8" y="109.5">R11</text>
<text x="344.8" y="112.7">10k</text>
<text x="349.1" y="109.5">R8</text>
<text x="358.9" y="112.7">10k</text>
<text x="363.2" y="109.5">R9</text>
<text x="374" y="112.7">10k</text>
<text x="376.4" y="109.5">R10</text>
<text x="272.8" y="115.7" transform="rotate(-90 272.8 115.7)">BH-18650-A5BJ001</text>
<text x="45.5" y="124">TS3USB221ARSER</text>
<text x="45.5" y="120.8">U1</text>
<text x="323.5" y="123.3">R12</text>
<text x="349" y="125.1">10K</text>
<text x="349.1" y="121.6">R7</text>
<text x="357.8" y="125.1">(1002)</text>
<text x="243.9" y="128.9">R77</text>
<text x="258" y="128.9">R75</text>
<text x="272.1" y="128.9">R76</text>
<text x="321.9" y="126.9">10k</text>
<text x="243.9" y="132.1">100</text>
<text x="258" y="132.1">100</text>
<text x="272.1" y="132.1">100</text>
<text x="100.9" y="141">R5</text>
<text x="100.9" y="144.2">10k</text>
<text x="90.3" y="154.8">10k</text>
<text x="90.3" y="151.6">R6</text>
<text x="379.2" y="155.1">LED2</text>
<text x="185.2" y="171.6">SKRAAKE010</text>
<text x="185.2" y="168.4">SW1</text>
<text x="377.8" y="172.5">100</text>
<text x="377.8" y="169.2">R83</text>
<text x="68.4" y="185">U2</text>
<text x="300.2" y="183.3">R19</text>
<text x="314.5" y="183.3">R18</text>
<text x="328.7" y="183.3">R17</text>
<text x="377.8" y="183.3">R82</text>
<text x="68.4" y="188.2">AMS1117-3.3</text>
<text x="300.2" y="186.6">0</text>
<text x="313.8" y="186.6">10k</text>
<text x="327.9" y="186.6">10k</text>
<text x="377.8" y="186.6">100</text>
<text x="174.5" y="197.2">10k</text>
<text x="175.2" y="193.9">R21</text>
<text x="377.8" y="197.5">R81</text>
<text x="102" y="202.8">C11</text>
<text x="244" y="202.7">R20</text>
<text x="377.8" y="200.7">100</text>
<text x="99.3" y="209.8">C12</text>
<text x="102" y="206">10uF</text>
<text x="243.2" y="206">10k</text>
<text x="100.3" y="213.3">10uF</text>
<text x="85.2" y="239.7">10k</text>
<text x="85.2" y="236.5">R79</text>
<text x="168.1" y="243.6">R13</text>
<text x="168.1" y="246.8">10k</text>
<text x="107.9" y="255.4">CJ3400</text>
<text x="107.9" y="252.1">Q17</text>
<text x="90.5" y="262.6">10k</text>
<text x="90.5" y="259.4">R78</text>
<text x="183.8" y="262.4">10k</text>
<text x="183.8" y="259.2">R34</text>
<text x="43.7" y="268">H6</text>
</g>
<g font-size="3.2" fill="#00f">
<text x="15.2" y="23.1">13</text>
<text x="20.7" y="24.9">SHELL</text>
<text x="32.2" y="28.4">VBUS</text>
<text x="42.5" y="26.6">11</text>
<text x="32.3" y="35.5">SBU1</text>
<text x="34.6" y="31.9">CC2</text>
<text x="42.5" y="33.7">9</text>
<text x="42.5" y="30.2">10</text>
<text x="34.7" y="39">DP2</text>
<text x="42.5" y="40.7">7</text>
<text x="42.5" y="37.2">8</text>
<text x="34.2" y="42.5">DN1</text>
<text x="34.7" y="46">DP1</text>
<text x="42.5" y="47.8">5</text>
<text x="42.5" y="44.3">6</text>
<text x="34.2" y="49.6">DN2</text>
<text x="34.6" y="53.1">CC1</text>
<text x="42.5" y="51.3">4</text>
<text x="32.3" y="56.6">SBU2</text>
<text x="42.5" y="58.4">2</text>
<text x="42.5" y="54.9">3</text>
<text x="213.1" y="56.8" transform="rotate(-90 213.1 56.8)">24</text>
<text x="216.6" y="56.8" transform="rotate(-90 216.6 56.8)">23</text>
<text x="220.1" y="56.8" transform="rotate(-90 220.1 56.8)">22</text>
<text x="223.7" y="56.8" transform="rotate(-90 223.7 56.8)">21</text>
<text x="227.2" y="56.8" transform="rotate(-90 227.2 56.8)">20</text>
<text x="230.7" y="56.8" transform="rotate(-90 230.7 56.8)">19</text>
<text x="15.2" y="61.9">14</text>
<text x="20.7" y="63.7">SHELL</text>
<text x="32.2" y="60.1">VBUS</text>
<text x="100.2" y="60.1" transform="rotate(-90 100.2 60.1)">5</text>
<text x="107.2" y="60.1" transform="rotate(-90 107.2 60.1)">4</text>
<text x="114.3" y="60.1" transform="rotate(-90 114.3 60.1)">3</text>
<text x="121.4" y="60.1" transform="rotate(-90 121.4 60.1)">2</text>
<text x="128.4" y="60.1" transform="rotate(-90 128.4 60.1)">1</text>
<text x="228.2" y="65.3" transform="rotate(-90 228.2 65.3)">SW</text>
<text x="231.8" y="65.3" transform="rotate(-90 231.8 65.3)">SW</text>
<text x="100.2" y="66.7" transform="rotate(-90 100.2 66.7)">IO4</text>
<text x="107.2" y="66.7" transform="rotate(-90 107.2 66.7)">IO3</text>
<text x="114.3" y="68.1" transform="rotate(-90 114.3 68.1)">GND</text>
<text x="121.4" y="66.7" transform="rotate(-90 121.4 66.7)">IO2</text>
<text x="128.4" y="66.7" transform="rotate(-90 128.4 66.7)">IO1</text>
<text x="198.9" y="69">1</text>
<text x="204.2" y="70.7">VBUS</text>
<text x="214.1" y="68.9" transform="rotate(-90 214.1 68.9)">VBUS</text>
<text x="217.7" y="68.4" transform="rotate(-90 217.7 68.4)">PMID</text>
<text x="221.2" y="69.1" transform="rotate(-90 221.2 69.1)">REGN</text>
<text x="224.7" y="68.3" transform="rotate(-90 224.7 68.3)">BTST</text>
<text x="198.9" y="72.5">2</text>
<text x="198.9" y="76">3</text>
<text x="204.2" y="74.3">D+</text>
<text x="204.2" y="77.8">D-</text>
<text x="234.1" y="77.8">SYS</text>
<text x="243.6" y="76">16</text>
<text x="198.9" y="79.6">4</text>
<text x="198.9" y="83.1">5</text>
<text x="204.2" y="81.3">STAT</text>
<text x="234.1" y="81.3">SYS</text>
<text x="243.6" y="83.1">14</text>
<text x="243.6" y="79.6">15</text>
<text x="100.2" y="87.6" transform="rotate(-90 100.2 87.6)">6</text>
<text x="101.6" y="84.1" transform="rotate(-90 101.6 84.1)">NC</text>
<text x="107.2" y="87.6" transform="rotate(-90 107.2 87.6)">7</text>
<text x="108.7" y="84.1" transform="rotate(-90 108.7 84.1)">NC</text>
<text x="114.3" y="87.6" transform="rotate(-90 114.3 87.6)">8</text>
<text x="114.3" y="84.5" transform="rotate(-90 114.3 84.5)">GND</text>
<text x="121.4" y="87.6" transform="rotate(-90 121.4 87.6)">9</text>
<text x="122.8" y="84.1" transform="rotate(-90 122.8 84.1)">NC</text>
<text x="128.4" y="89.6" transform="rotate(-90 128.4 89.6)">10</text>
<text x="128.4" y="84.5" transform="rotate(-90 128.4 84.5)">NC</text>
<text x="198.9" y="86.6">6</text>
<text x="204.2" y="84.8">SCL</text>
<text x="204.2" y="88.4">SDA</text>
<text x="234" y="88.4">BAT</text>
<text x="234" y="84.8">BAT</text>
<text x="243.6" y="86.6">13</text>
<text x="236.4" y="91.9">EP</text>
<text x="243.6" y="90.1">25</text>
<text x="213.1" y="101.1" transform="rotate(-90 213.1 101.1)">7</text>
<text x="214.5" y="96.5" transform="rotate(-90 214.5 96.5)">INT</text>
<text x="216.6" y="101.1" transform="rotate(-90 216.6 101.1)">8</text>
<text x="218" y="96.5" transform="rotate(-90 218 96.5)">OTG</text>
<text x="220.1" y="101.1" transform="rotate(-90 220.1 101.1)">9</text>
<text x="221.5" y="96.5" transform="rotate(-90 221.5 96.5)">CE</text>
<text x="225.1" y="96.5" transform="rotate(-90 225.1 96.5)">ILIM</text>
<text x="228.6" y="96.5" transform="rotate(-90 228.6 96.5)">TS</text>
<text x="232.1" y="96.5" transform="rotate(-90 232.1 96.5)">QON</text>
<text x="223.7" y="103.2" transform="rotate(-90 223.7 103.2)">10</text>
<text x="227.2" y="103.2" transform="rotate(-90 227.2 103.2)">11</text>
<text x="230.7" y="103.2" transform="rotate(-90 230.7 103.2)">12</text>
<text x="34.8" y="128.9">1</text>
<text x="38.3" y="130.7">1D+</text>
<text x="34.8" y="132.5">2</text>
<text x="34.8" y="136">3</text>
<text x="38.3" y="134.2">1D-</text>
<text x="38.3" y="137.8">2D+</text>
<text x="51.9" y="137.8">D+</text>
<text x="54.7" y="134.2">S</text>
<text x="58.4" y="136">8</text>
<text x="58.4" y="132.5">9</text>
<text x="34.8" y="139.5">4</text>
<text x="38.3" y="141.3">2D-</text>
<text x="53" y="141.3">D-</text>
<text x="58.4" y="143.1">6</text>
<text x="58.4" y="139.5">7</text>
<text x="49.8" y="144.8">OE#</text>
<text x="181.4" y="173">1</text>
<text x="194" y="173">2</text>
<text x="181.4" y="180.1">3</text>
<text x="194" y="180.1">4</text>
<text x="56" y="196">2</text>
<text x="59.5" y="197.7">VOUT</text>
<text x="72.7" y="197.7">VOUT</text>
<text x="83.1" y="196">4</text>
<text x="56" y="199.5">3</text>
<text x="59.5" y="201.3">VIN</text>
<text x="45.9" y="245">1</text>
<text x="45.9" y="248.5">2</text>
<text x="45.9" y="252.1">3</text>
<text x="45.9" y="255.6">4</text>
<text x="45.9" y="259.1">5</text>
<text x="45.9" y="262.6">6</text>
</g>
<g font-size="3.2">
<text x="42.5" y="23.1">12</text>
<text x="33.7" y="24.9">GND</text>
<text x="33.7" y="63.7">GND</text>
<text x="42.5" y="61.9">1</text>
<text x="231.2" y="70.7">PGND</text>
<text x="243.6" y="69">18</text>
<text x="231.2" y="74.3">PGND</text>
<text x="243.6" y="72.5">17</text>
<text x="262.5" y="88.7" transform="rotate(-90 262.5 88.7)">1</text>
<text x="262.5" y="97.8" transform="rotate(-90 262.5 97.8)">2</text>
<text x="34.8" y="143.1">5</text>
<text x="38.3" y="144.8">GND</text>
<text x="56" y="192.4">1</text>
<text x="59.5" y="194.2">GND</text>
</g>
<g font-size="3.2" fill="#f00">
<text x="50.3" y="130.7">VCC</text>
<text x="58.4" y="128.9">10</text>
</g>
</svg>
